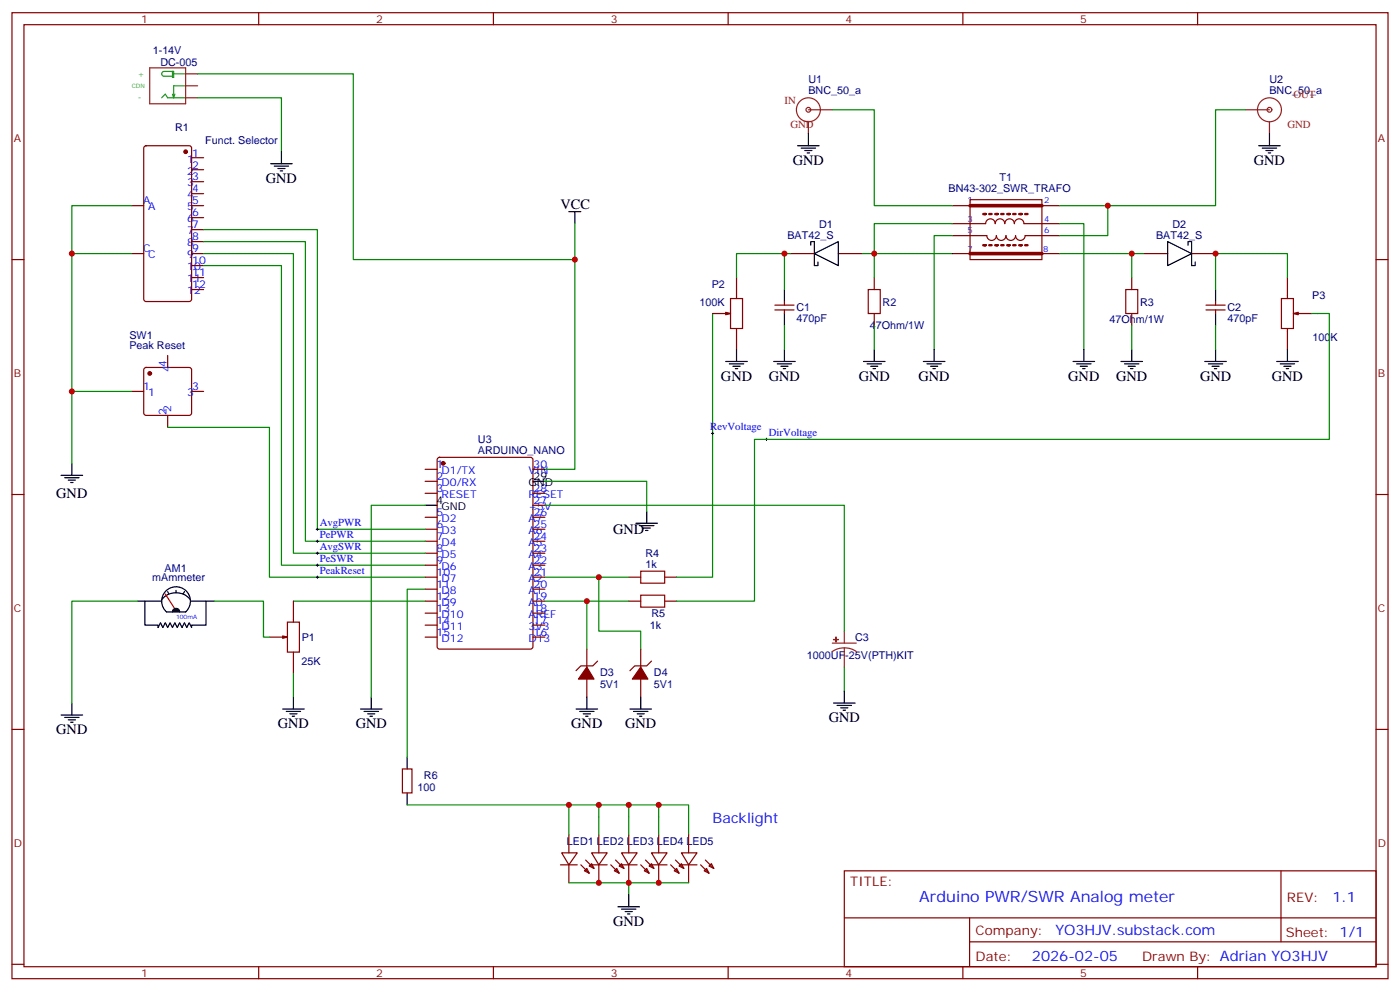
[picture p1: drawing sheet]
<svg xmlns="http://www.w3.org/2000/svg" width="412mm" height="292mm" viewBox="0 0 412 292" stroke-linecap="round" stroke-linejoin="round" font-family="sans-serif">
<g fill="none" stroke="#870000" stroke-width=".35">
<path d="M3.5 3.7h405.4v284.4h-405.4zM7.1 7.3h398.2v277.3h-398.2zM76.2 3.7v3.6M145.3 3.7v3.6M214.5 3.7v3.6M283.6 3.7v3.6M352.8 3.7v3.6M42.6 43.1l.4-.2h12.7l.7 .4v44.8l-.4 .6-13 .1-.6-.5-.1-44.7zM56.4 57h3.6M56.4 53.5h3.6M56.4 50h3.6M56.4 46.4h3.6"/>
<path d="M285.8 58.8h21.1v17.6h-21.1zM3.5 76.4h3.6M38.8 74.6h3.5M38.8 60.5h3.5M56.4 74.6h3.6M56.4 60.5h3.6M56.4 78.2h3.6M56.4 71.1h3.6M56.4 67.6h3.6M56.4 64.1h3.6M232.8 74.6h7.1M246.9 74.6h7.1"/>
<path d="M280.5 65.8h9.8a1.41 1.41 0 0 1 1.4-1.4 1.41 1.41 0 0 1 1.5 1.4 1.41 1.41 0 0 1 1.4-1.4 1.41 1.41 0 0 1 1.4 1.4 1.41 1.41 0 0 1 1.4-1.4 1.41 1.41 0 0 1 1.4 1.4 1.41 1.41 0 0 1 1.4-1.4 1.41 1.41 0 0 1 1.4 1.4h10.6M280.5 69.4h10.2a1.41 1.41 0 0 0 1.4 1.4 1.41 1.41 0 0 0 1.4-1.4 1.41 1.41 0 0 0 1.4 1.4 1.41 1.41 0 0 0 1.4-1.4 1.41 1.41 0 0 0 1.4 1.4 1.41 1.41 0 0 0 1.5-1.4 1.41 1.41 0 0 0 1.4 1.4 1.41 1.41 0 0 0 1.4-1.4h10.2M280.5 74.6h5.3M280.5 60.5h5.3M306.9 74.6h5.3M306.9 60.5h5.3M336.9 74.6h7.1M351 74.6h7.1M405.3 76.4h3.6M56.4 85.2h3.6M56.4 81.7h3.6M228.2 91.2h5.7"/>
<path d="M228.2 89.8h5.7M231.1 88.8v1M231.1 91.2v1.1M257.5 81.7v3.5M257.5 92.3v3.5M333.4 81.7v3.5M333.4 92.3v3.5M355.2 91.2h5.7M355.2 89.8h5.7M358.1 88.8v1M358.1 91.2v1.1M38.8 115.2h3.5"/>
<path d="M42.6 108.4l.4-.2h12.7l.5 .2 .2 .5v12.7l-.2 .5-.5 .2h-12.7l-.5-.3-.2-.4v-12.7zM49.4 104.6v3.6M56.4 115.2h3.6M49.4 122.3v3.5M125.2 138.1h3.6M129 134.8l.5-.2h26.8l.6 .5 .1 55.3-.5 .6-27 .1-.7-.5v-55.3zM157 138.1h3.5M3.5 145.6h3.6M125.2 141.7h3.6M125.2 145.2h3.6M125.2 152.3h3.6M125.2 155.8h3.6"/>
<path d="M125.2 159.3h3.6M157 145.2h3.5M157 152.3h3.5M157 155.8h3.5M157 159.3h3.5M157 148.7h3.5M405.3 145.6h3.6M125.2 162.8h3.6M125.2 166.4h3.6M125.2 169.9h3.6M125.2 173.4h3.6M125.2 177h3.6"/>
<path d="M157 162.8h3.5M157 166.4h3.5M157 169.9h3.5M157 173.4h3.5M157 177h3.5M185.2 169.9h3.5M185.2 177h3.5M195.8 169.9h3.5M195.8 177h3.5M125.2 180.5h3.6M125.2 184h3.6M125.2 187.5h3.6"/>
<path d="M157 180.5h3.5M157 184h3.5M157 187.5h3.5M172.9 191.1v5.3M172.9 199.9v5.3M176 194.6l-1.4 1.4h-3.5l-1.4 1.4M188.7 191.1v5.3M188.7 199.9v5.3M191.9 194.6l-1.4 1.4h-3.5l-1.4 1.4M3.5 214.7h3.6M405.3 214.7h3.6M248.7 256.3h156.6v28.3h-156.6z"/>
<path d="M377.3 256.4v20.8M248.7 270.2h156.5M285.6 277.2h119.6M285.6 270.2v14.1M3.5 283.8h3.6M76.2 284.6v3.5M145.3 284.6v3.5M214.5 284.6v3.5M283.6 284.6v3.5M352.8 284.6v3.5M405.3 283.8h3.6"/>
</g>
<g fill="#870000" stroke="#870000" stroke-width=".35">
<path d="M172.9 196.4l2.1 3.5h-4.6z"/>
<path d="M188.7 196.4l2.2 3.5h-4.6z"/>
<circle cx="130.5" cy="136.4" r=".53"/>
<circle cx="54.7" cy="44.7" r=".53"/>
<circle cx="44.1" cy="109.9" r=".53"/>
</g>
<g fill="none" stroke="#000" stroke-width=".35">
<path d="M238.1 39.4v3.5M373.9 39.4v3.5M234.9 42.9h6.4M236 43.6h4.2M237.1 44.3h2.1M237.8 45h.7M370.8 42.9h6.3M371.8 43.6h4.3M372.9 44.3h2.1M373.6 45h.7M167.6 62.3h3.5M169.3 62.3v3.5"/>
<path d="M238.8 72.2v-1.1h1.1v7.1h1v-1.1M239.9 74.6l7-3.5v7.1zM344 71.1l7 3.5-7 3.6zM350 72.2v-1.1h1v7.1h1.1v-1.1M231.1 85.2v3.6M231.1 92.3v3.5M358.1 85.2v3.6M358.1 92.3v3.5M227.9 106.4h6.3M229 107.1h4.2M230 107.8h2.1M230.7 108.5h.7"/>
<path d="M231.1 102.9v3.5M254.4 106.4h6.3M255.4 107.1h4.2M256.5 107.8h2.1M257.2 108.5h.7M257.5 102.9v3.5M272 106.4h6.3M273 107.1h4.3M274.1 107.8h2.1M274.8 108.5h.7M275.2 102.9v3.5M316.1 106.4h6.3"/>
<path d="M317.1 107.1h4.3M318.2 107.8h2.1M318.9 108.5h.7M319.3 102.9v3.5M330.2 106.4h6.3M331.3 107.1h4.2M332.3 107.8h2.1M333 108.5h.7M333.4 102.9v3.5M354.9 106.4h6.3M356 107.1h4.2M357 107.8h2.1"/>
<path d="M357.7 108.5h.7M358.1 102.9v3.5M18 139.9h6.3M21.2 136.4v3.5M19 140.6h4.3M20.1 141.3h2.1M20.8 142h.7M125.2 148.7h3.6M157 141.7h3.5M187.3 154h6.4M188.4 154.7h4.2M189.4 155.4h2.2"/>
<path d="M190.1 156.1h.8M190.5 150.5v3.5M40.6 177h7M42.7 177v7h3.9v.7l.7-1.4 .7 1.4 .7-1.4 .7 1.4 .7-1.4 .7 1.4 .7-1.4 .7 1.4 .7-1.4 .7 1.4 .7-1.4 .7 1.4 .7-1.4 .7 1.4v-.7h4.3v-7M47.8 176.3a5.3 5.3 0 0 1 8.1 .1M49.4 174.1l.3 .7M51.9 173.8v.7M54.3 174.1l-.3 .7M56.1 177h7M54.7 180.1a4.2 4.2 0 0 0 .2-6.1 4.2 4.2 0 0 0-6.1 0 4.2 4.2 0 0 0 .2 6.1h5.7M18 210.5h6.3M19 211.2h4.3"/>
<path d="M20.1 211.9h2.1M20.8 212.6h.7M21.2 206.9v3.6M83.3 208.7h6.3M84.3 209.4h4.2M85.4 210.1h2.1M86.1 210.8h.7M86.4 205.2v3.5M106.2 208.7h6.3M107.2 209.4h4.3M108.3 210.1h2.1M109 210.8h.7"/>
<path d="M109.4 205.2v3.5M169.7 208.7h6.3M170.7 209.4h4.3M171.8 210.1h2.1M172.5 210.8h.7M172.9 205.2v3.5M185.6 208.7h6.3M186.6 209.4h4.3M187.7 210.1h2.1M188.4 210.8h.7M188.7 205.2v3.5"/>
</g>
<g fill="none" stroke="#008700" stroke-width=".35">
<path d="M245.2 32.3h12.3v28.2h23M366.9 32.3h-8.8v28.2h-45.9M21.2 74.6h17.6M38.8 60.5h-17.6v75.9M60 67.6h33.5v88.2h31.7M60 71.1h30v88.2h35.2M60 74.6h26.4v88.2h38.8M60 78.2h22.9v88.2h42.3M169.3 65.8v72.3h-8.8M232.8 74.6h-1.7v10.6M280.5 74.6h-23v7.1M280.5 65.8h-23v8.8h-3.5"/>
<path d="M280.5 69.4h-5.3v33.5M312.2 65.8h7.1v37.1M312.2 74.6h21.2v7.1M326.3 60.5v8.9h-14.1M333.4 74.6h3.5M209.9 92.3v77.6h-10.6M231.1 95.8v7.1M257.5 95.8v7.1M333.4 95.8v7.1M358.1 95.8v7.1M21.2 115.2h17.6M49.4 125.8h30v44.1h45.8"/>
<path d="M125.2 148.7h-15.8v56.5M160.5 141.7h30v8.8M40.6 177h-19.4v29.9M63.1 177h14.5v10.5h1.8M86.4 177h38.8M160.5 177h12.4v14.1M160.5 169.9h15.9v15.9h12.3v5.3M172.9 177h12.3M176.4 169.9h8.8M86.4 198.1v7.1"/>
</g>
<path d="M83.3 187.2l1.4 .3-1.4 .4z" fill="#850000" stroke="#850000" stroke-width=".35"/>
<path d="M86.4 177v6.1M79.4 187.5h5.3M84.7 183.1h3.5v8.8h-3.5zM86.4 191.9v6.2" fill="none" stroke="#850000" stroke-width=".35"/>
<path d="M48.7 174.8l3.2 5" fill="none" stroke="#f00" stroke-width=".35"/>
<path d="M51 179.5a1.06 1.06 0 0 1 1.2-.4 1.06 1.06 0 0 1 .7 1h-2.1z" fill="#000" stroke="#000" stroke-width=".35"/>
<g fill="none" stroke="#870000" stroke-width=".71">
<path d="M289.6 72.2h.7h-.3M289.6 63h.7h-.3M291.4 72.2h.7M291.4 63h.7M293.2 72.2h.7h-.4M293.2 63h.7h-.4M294.9 72.2h.7M294.9 63h.7M296.7 72.2h.7h-.4M296.7 63h.7h-.4M298.4 72.2h.8M298.4 63h.8"/>
<path d="M300.2 72.2h.7h-.3M300.2 63h.7h-.3M302 72.2h.7M302 63h.7"/>
</g>
<path d="M285.8 60.5h21.1M285.8 74.6h21.1" fill="none" stroke="#870000" stroke-width="1.1"/>
<g fill="none" stroke="#8c2424" stroke-width=".35">
<path d="M238.1 32.3h7.1M238.1 35.8v3.6M366.9 32.3h7M373.9 35.8v3.6"/>
<circle cx="238.1" cy="32.3" r="3.5"/>
<circle cx="238.1" cy="32.3" r=".71"/>
<circle cx="373.9" cy="32.3" r="3.5"/>
<circle cx="373.9" cy="32.3" r=".71"/>
</g>
<path d="M255.8 85.2h3.5v7.1h-3.5zM331.6 85.2h3.5v7.1h-3.5zM188.7 168.1h7.1v3.6h-7.1zM188.7 175.2h7.1v3.5h-7.1z" fill="none" stroke="#a10000" stroke-width=".35"/>
<g fill="none" stroke="#000" stroke-width=".29">
<path d="M209.5 127.6h.8M209.9 127.2v.7M225.4 129.3h.7M225.8 129v.7M93.1 155.8h.7M93.1 159.3h.7M93.5 155.4v.7M93.5 159v.7M93.1 162.8h.7M93.1 166.4h.7M93.1 169.9h.7M93.5 162.5v.7"/>
<path d="M93.5 166v.7M93.5 169.5v.8"/>
</g>
<path d="M50.8 21h.4v.7h3.5" fill="none" stroke="#248c24" stroke-width=".35"/>
<circle cx="50.8" cy="21" r=".18" fill="#248c24"/>
<path d="M47.6 28.8l1.1-1.1 .7 1.1h5.3M50.8 27.7l.4 1.1M51.2 21.7v1.1h-.4v-1.8h-2.5a.71 .71 0 0 0-.7 .7 .71 .71 0 0 0 .7 .7h2.5M51.5 27.7l-.3 1.1M54.7 25.3h-3.5v3.5" fill="none" stroke="#248c24" stroke-width=".35"/>
<path d="M44.1 20h10.6v10.6h-10.6zM54.7 21.7h3.5M54.7 28.8h3.5M54.7 25.3h3.5M245.2 189.3h7M248.7 190.7l1.9 .2 1.6 .9M248.7 190.7l-1.8 .3-1.7 .8M248.7 185.8v3.5M248.7 190.7v5.7" fill="none" stroke="#8c2424" stroke-width=".35"/>
<g fill="none" stroke="#008700" stroke-width=".35">
<path d="M58.2 21.7h45.9v54.7h65.2M58.2 28.8h24.7v15.9M231.1 74.6h-14.1v7.1M379.2 81.7v-7.1h-21.1v10.6M386.3 92.3h5.3v37h-169.4v47.7h-22.9M160.5 148.7h88.2v37.1M125.2 173.4h-5.3v49.4M248.7 196.4v7M119.9 236.9h82.9v8.8M167.6 236.9v8.8M176.4 236.9v8.8M185.2 236.9v8.8"/>
<path d="M194 236.9v8.8M167.6 259.9h35.2M185.2 259.9v3.5"/>
</g>
<g fill="none" stroke="#000" stroke-width=".35">
<path d="M79.7 48.2h6.4M80.8 48.9h4.2M81.8 49.6h2.2M82.5 50.3h.8M82.9 44.7v3.5M213.8 106.4h6.3M214.8 107.1h4.3M215.9 107.8h2.1M216.6 108.5h.7M217 102.9v3.5M376.1 106.4h6.3M377.1 107.1h4.3"/>
<path d="M378.2 107.8h2.1M378.9 108.5h.7M379.2 102.9v3.5M245.5 206.9h6.4M246.6 207.6h4.2M247.6 208.4h2.2M248.4 209.1h.7M248.7 203.4v3.5M119.9 222.8v3.5M119.9 233.4v3.5M182 266.9h6.4M183.1 267.6h4.2"/>
<path d="M184.1 268.3h2.2M184.9 269h.7M185.2 263.4v3.5"/>
</g>
<g fill="none" stroke="#870000" stroke-width=".35">
<path d="M118.5 226.3h2.9v7.1h-2.9zM165.1 254.6h4.9M165.5 251h4.5l-2.4 3.6zM167.6 245.7v5.3M167.6 254.6v5.3M171.1 254.6l2.5 2.4M172.5 253.2l2.5 2.4M172.9 255.6l.7 1.4-1.4-.7zM173.6 254.9l.7-.7 .7 1.4zM173.9 254.6h5M174.3 251h4.6l-2.5 3.6zM176.4 245.7v5.3"/>
<path d="M176.4 254.6v5.3M179.9 254.6l2.5 2.4M181.3 253.2l2.5 2.4M181.7 255.6l.7 1.4-1.4-.7zM182.4 254.9l.7-.7 .7 1.4zM182.7 254.6h5M183.1 251h4.6l-2.5 3.6zM185.2 245.7v5.3M185.2 254.6v5.3M188.7 254.6l2.5 2.4M190.1 253.2l2.5 2.4M190.5 255.6l.7 1.4-1.4-.7z"/>
<path d="M191.2 254.9l.7-.7 .7 1.4zM191.6 254.6h4.9M191.9 251h4.6l-2.5 3.6zM194 245.7v5.3M194 254.6v5.3M197.6 254.6l2.4 2.4M199 253.2l2.4 2.4M199.3 255.6l.7 1.4-1.4-.7zM200 254.9l.7-.7 .7 1.4zM200.4 254.6h4.9M200.7 251h4.6l-2.5 3.6zM202.8 245.7v5.3"/>
<path d="M202.8 254.6v5.3M206.4 254.6l2.4 2.4M207.4 256.3l.7-.7 .7 1.4zM207.8 253.2l2.5 2.4M208.8 254.9l.7-.7 .8 1.4z"/>
</g>
<g fill="#8c2424" stroke="#8c2424" stroke-width=".35">
<path d="M245.5 188.2l1.4 .1z"/>
<path d="M246.2 187.5l.1 1.4z"/>
</g>
<g fill="#850000" stroke="#850000" stroke-width=".35">
<path d="M213.8 91.9l1.4 .4-1.4 .3z"/>
<path d="M381 92.3l1.4-.4v.7z"/>
</g>
<path d="M209.9 92.3h5.3M215.2 87.9h3.5v8.8h-3.5zM217 96.7v6.2M217 81.7v6.2M377.5 87.9h3.5v8.8h-3.5zM379.2 96.7v6.2M379.2 81.7v6.2M381 92.3h5.3" fill="none" stroke="#850000" stroke-width=".35"/>
<g fill="#c00">
<circle cx="21.2" cy="74.6" r=".88"/>
<circle cx="21.2" cy="115.2" r=".88"/>
<circle cx="326.3" cy="60.5" r=".88"/>
<circle cx="257.5" cy="74.6" r=".88"/>
<circle cx="333.4" cy="74.6" r=".88"/>
<circle cx="172.9" cy="177" r=".88"/>
<circle cx="176.4" cy="169.9" r=".88"/>
<circle cx="358.1" cy="74.6" r=".88"/>
<circle cx="169.3" cy="76.4" r=".88"/>
<circle cx="176.4" cy="259.9" r=".88"/>
<circle cx="185.2" cy="259.9" r=".88"/>
<circle cx="194" cy="259.9" r=".88"/>
<circle cx="231.1" cy="74.6" r=".88"/>
<circle cx="176.4" cy="236.9" r=".88"/>
<circle cx="185.2" cy="236.9" r=".88"/>
<circle cx="194" cy="236.9" r=".88"/>
<circle cx="167.6" cy="236.9" r=".88"/>
</g>
<text font-size="4.6" fill="#00f" x="270.8" y="265.4">Arduino PWR/SWR Analog meter</text>
<g font-size="4.2">
<text x="78.3" y="53.8">GND</text>
<text x="233.5" y="48.5">GND</text>
<text x="369.4" y="48.5">GND</text>
<text x="165.1" y="61.6">VCC</text>
<text x="212.4" y="112">GND</text>
<text x="226.5" y="112">GND</text>
<text x="252.9" y="112">GND</text>
<text x="270.6" y="112">GND</text>
<text x="314.7" y="112">GND</text>
<text x="328.8" y="112">GND</text>
<text x="353.5" y="112">GND</text>
<text x="374.6" y="112">GND</text>
<text x="16.6" y="146.7">GND</text>
<text x="180.6" y="157.2">GND</text>
<text x="81.8" y="214.3">GND</text>
<text x="104.8" y="214.3">GND</text>
<text x="168.3" y="214.3">GND</text>
<text x="184.1" y="214.3">GND</text>
<text x="244.1" y="212.6">GND</text>
<text x="16.6" y="216.1">GND</text>
<text x="180.6" y="272.6">GND</text>
</g>
<g font-size="4.2" fill="#00f">
<text x="209.9" y="242.2">Backlight</text>
<text x="392.5" y="265.6">1.1</text>
<text x="310.9" y="275.2">YO3HJV.substack.com</text>
<text x="304" y="283">2026-02-05</text>
</g>
<g font-size="3.9" fill="#800">
<text x="250.5" y="260.9">TITLE:</text>
<text x="379.1" y="265.6">REV:</text>
<text x="287.4" y="275.1">Company:</text>
<text x="378.7" y="275.7">Sheet: 1/1</text>
<text x="287.4" y="282.8">Date:</text>
<text x="336.4" y="282.9">Drawn By: Adrian YO3HJV</text>
</g>
<g font-size="3.2" fill="#800">
<text x="41.6" y="6.7">1</text>
<text x="110.8" y="6.7">2</text>
<text x="179.9" y="6.7">3</text>
<text x="249.1" y="6.7">4</text>
<text x="318.2" y="6.7">5</text>
<text x="4.1" y="41.8">A</text>
<text x="405.9" y="41.8">A</text>
<text x="4.1" y="111">B</text>
<text x="405.9" y="111">B</text>
<text x="4.1" y="180.1">C</text>
<text x="405.9" y="180.1">C</text>
<text x="4.1" y="249.3">D</text>
<text x="405.9" y="249.3">D</text>
<text x="41.6" y="287.5">1</text>
<text x="110.8" y="287.5">2</text>
<text x="179.9" y="287.5">3</text>
<text x="249.1" y="287.5">4</text>
<text x="318.2" y="287.5">5</text>
</g>
<g font-size="3.2" fill="#000080">
<text x="45" y="15.9">1-14V</text>
<text x="47.2" y="19.5">DC-005</text>
<text x="238.1" y="27.7">BNC_50_a</text>
<text x="238.1" y="24.5">U1</text>
<text x="373.9" y="27.7">BNC_50_a</text>
<text x="373.9" y="24.5">U2</text>
<text x="51.6" y="38.5">R1</text>
<text x="60.5" y="42.4">Funct. Selector</text>
<text x="294.4" y="53.2">T1</text>
<text x="279.4" y="56.5">BN43-302_SWR_TRAFO</text>
<text x="231.9" y="70.4">BAT42_S</text>
<text x="241.3" y="67">D1</text>
<text x="340.6" y="70.4">BAT42_S</text>
<text x="345.4" y="67">D2</text>
<text x="209.7" y="84.7">P2</text>
<text x="386.5" y="88.1">P3</text>
<text x="206.1" y="90">100K</text>
<text x="234.6" y="94.9">470pF</text>
<text x="234.6" y="91.6">C1</text>
<text x="260" y="90">R2</text>
<text x="326.8" y="95.1">47Ohm/1W</text>
<text x="335.8" y="90">R3</text>
<text x="361.6" y="94.9">470pF</text>
<text x="361.6" y="91.6">C2</text>
<text x="38.1" y="99.7">SW1</text>
<text x="256.3" y="96.9">47Ohm/1W</text>
<text x="386.6" y="100.4">100K</text>
<text x="38.1" y="102.9">Peak Reset</text>
<text x="140.8" y="130.3">U3</text>
<text x="140.8" y="133.6">ARDUINO_NANO</text>
<text x="190.2" y="167.1">1k</text>
<text x="190.2" y="163.8">R4</text>
<text x="44.9" y="171">mAmmeter</text>
<text x="48.5" y="168.5">AM1</text>
<text x="191.4" y="185.1">1k</text>
<text x="191.9" y="181.7">R5</text>
<text x="88.9" y="188.6">P1</text>
<text x="251.9" y="188.6">C3</text>
<text x="88.8" y="195.7">25K</text>
<text x="237.7" y="193.9">1000UF-25V(PTH)KIT</text>
<text x="176.7" y="202.4">5V1</text>
<text x="176.7" y="199">D3</text>
<text x="192.6" y="202.4">5V1</text>
<text x="192.6" y="199">D4</text>
<text x="123" y="232.7">100</text>
<text x="124.9" y="229.2">R6</text>
<text x="167" y="248.6">LED1 LED2 LED3 LED4 LED5</text>
</g>
<g font-size="3.2" fill="#8d2323">
<text x="381" y="28.8">OUT</text>
<text x="231.1" y="30.6">IN</text>
<text x="232.8" y="37.6">GND</text>
<text x="379.2" y="37.6">GND</text>
</g>
<g font-size="3.2" fill="#00f">
<text x="55.1" y="47.8">1</text>
<text x="56.6" y="46.1">1</text>
<text x="55.1" y="51.4">2</text>
<text x="56.6" y="53.1">3</text>
<text x="56.6" y="49.6">2</text>
<text x="55.1" y="58.4">4</text>
<text x="55.1" y="54.9">3</text>
<text x="56.6" y="56.7">4</text>
<text x="42.2" y="60.2">A</text>
<text x="43.6" y="61.9">A</text>
<text x="55.1" y="65.5">6</text>
<text x="55.1" y="61.9">5</text>
<text x="56.6" y="63.7">6</text>
<text x="56.6" y="60.2">5</text>
<text x="55.1" y="69">7</text>
<text x="56.6" y="70.8">8</text>
<text x="56.6" y="67.2">7</text>
<text x="42.2" y="74.3">C</text>
<text x="43.6" y="76.1">C</text>
<text x="55.1" y="76.1">9</text>
<text x="55.1" y="72.5">8</text>
<text x="56.6" y="77.8">10</text>
<text x="56.6" y="74.3">9</text>
<text x="55.1" y="83.1">11</text>
<text x="55.1" y="79.6">10</text>
<text x="56.6" y="81.4">11</text>
<text x="55.1" y="86.6">12</text>
<text x="56.6" y="84.9">12</text>
<text x="49" y="108" transform="rotate(-90 49 108)">4</text>
<text x="50.1" y="109.5" transform="rotate(-90 50.1 109.5)">4</text>
<text x="42.2" y="114.9">1</text>
<text x="43.6" y="116.6">1</text>
<text x="55.1" y="116.6">3</text>
<text x="56.6" y="114.9">3</text>
<text x="49" y="122.1" transform="rotate(-90 49 122.1)">2</text>
<text x="50.4" y="121.2" transform="rotate(-90 50.4 121.2)">2</text>
<text x="209.2" y="126.7">RevVoltage</text>
<text x="226.5" y="128.4">DirVoltage</text>
<text x="128.6" y="137.8">1</text>
<text x="157.2" y="137.8">30</text>
<text x="128.6" y="141.3">2</text>
<text x="130.1" y="139.6">D1/TX</text>
<text x="130.1" y="143.1">D0/RX</text>
<text x="155.7" y="139.6">VIN</text>
<text x="128.6" y="144.9">3</text>
<text x="130.1" y="146.6">RESET</text>
<text x="155.7" y="146.6">RESET</text>
<text x="157.2" y="148.4">27</text>
<text x="157.2" y="144.9">28</text>
<text x="94.2" y="154.9">AvgPWR</text>
<text x="128.6" y="151.9">5</text>
<text x="128.6" y="155.4">6</text>
<text x="130.1" y="153.7">D2</text>
<text x="155.7" y="153.7">A7</text>
<text x="155.7" y="150.1">+5V</text>
<text x="157.2" y="155.4">25</text>
<text x="157.2" y="151.9">26</text>
<text x="94.2" y="158.4">PePWR</text>
<text x="94.2" y="162">AvgSWR</text>
<text x="128.6" y="159">7</text>
<text x="130.1" y="157.2">D3</text>
<text x="130.1" y="160.7">D4</text>
<text x="155.7" y="160.7">A5</text>
<text x="155.7" y="157.2">A6</text>
<text x="157.2" y="159">24</text>
<text x="94.2" y="165.5">PeSWR</text>
<text x="128.6" y="162.5">8</text>
<text x="128.6" y="166">9</text>
<text x="130.1" y="164.3">D5</text>
<text x="130.1" y="167.8">D6</text>
<text x="155.7" y="167.8">A3</text>
<text x="155.7" y="164.3">A4</text>
<text x="157.2" y="166">22</text>
<text x="157.2" y="162.5">23</text>
<text x="94.2" y="169">PeakReset</text>
<text x="128.6" y="169.5">10</text>
<text x="128.6" y="173.1">11</text>
<text x="130.1" y="171.3">D7</text>
<text x="155.7" y="171.3">A2</text>
<text x="157.2" y="173.1">20</text>
<text x="157.2" y="169.5">21</text>
<text x="128.6" y="176.6">12</text>
<text x="130.1" y="174.8">D8</text>
<text x="130.1" y="178.4">D9</text>
<text x="155.7" y="178.4">A0</text>
<text x="155.7" y="174.8">A1</text>
<text x="157.2" y="176.6">19</text>
<text x="128.6" y="180.1">13</text>
<text x="128.6" y="183.7">14</text>
<text x="130.1" y="181.9">D10</text>
<text x="130.1" y="185.4">D11</text>
<text x="155.7" y="185.4">3V3</text>
<text x="155.7" y="181.9">AREF</text>
<text x="157.2" y="183.7">17</text>
<text x="157.2" y="180.1">18</text>
<text x="128.6" y="187.2">15</text>
<text x="130.1" y="188.9">D12</text>
<text x="155.7" y="188.9">D13</text>
<text x="157.2" y="187.2">16</text>
</g>
<g font-size="3.2">
<text x="155.7" y="143.1">GND</text>
<text x="157.2" y="141.3">29</text>
<text x="128.6" y="148.4">4</text>
<text x="130.1" y="150.1">GND</text>
</g>
<g font-size="2.5" fill="#238d23">
<text x="40.6" y="22.8">+</text>
<text x="40.6" y="29.5">-</text>
</g>
<g font-size="2.5" fill="#00f">
<text x="285" y="59.8">1</text>
<text x="307.6" y="59.8">2</text>
<text x="285" y="65.5">3</text>
<text x="307.6" y="65.5">4</text>
<text x="285" y="68.7">5</text>
<text x="307.6" y="68.7">6</text>
<text x="285" y="74.3">7</text>
<text x="307.3" y="74.3">8</text>
</g>
<text font-size="1.8" fill="#238d23" x="38.8" y="26">CDN</text>
<text font-size="1.8" fill="#00f" x="51.9" y="182.2">100mA</text>
</svg>
